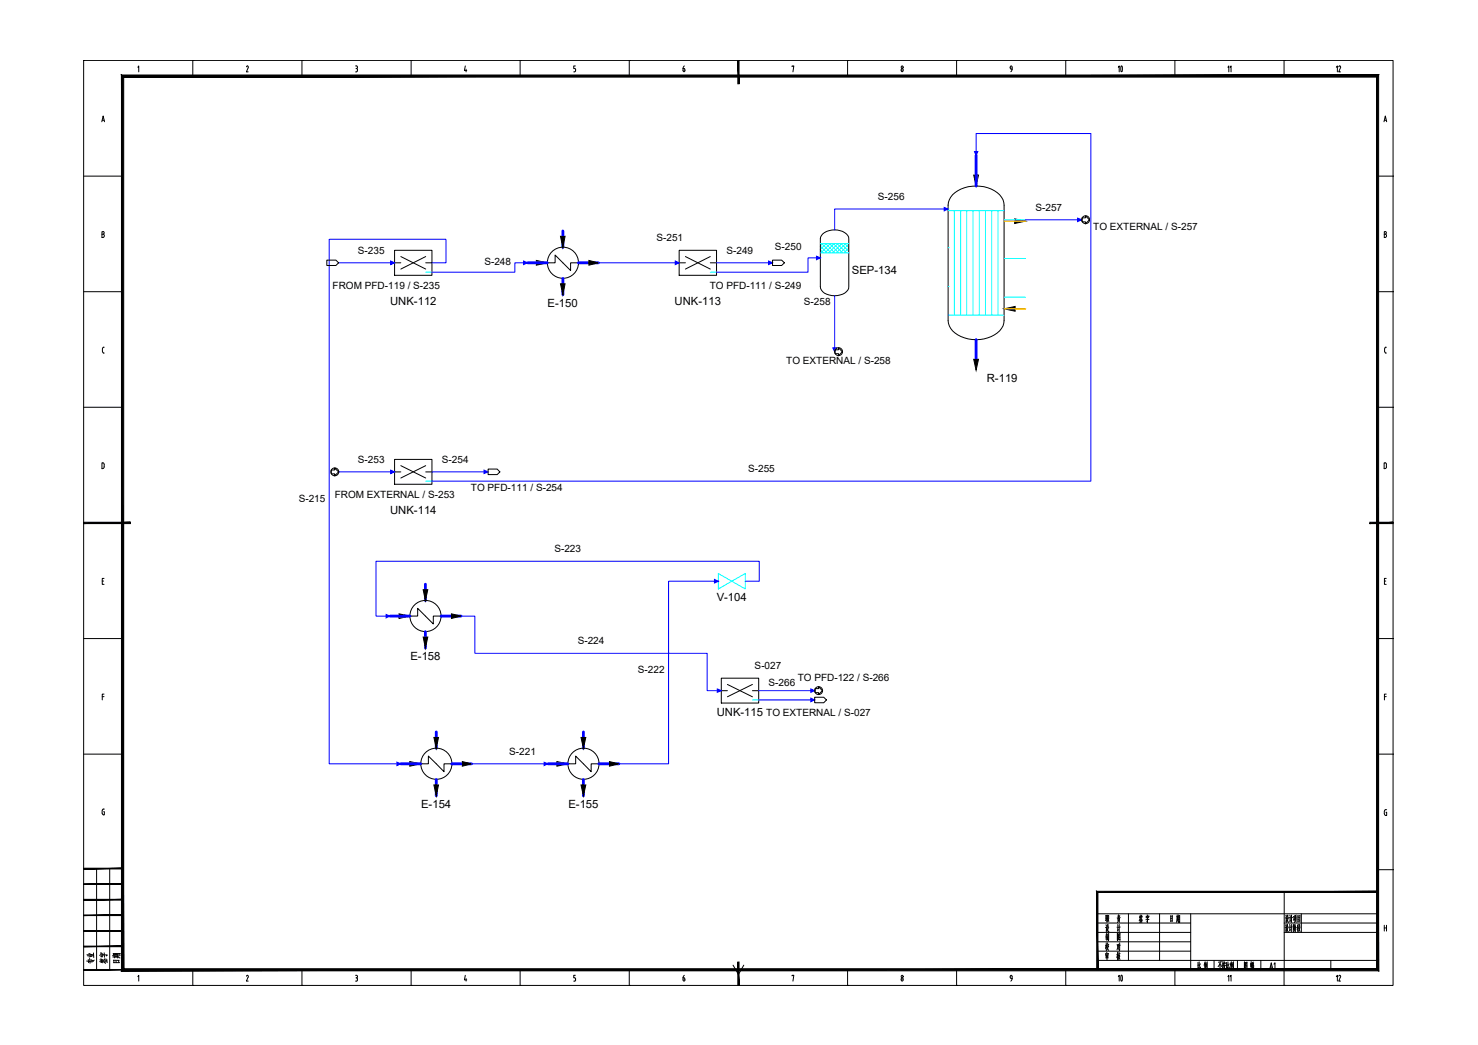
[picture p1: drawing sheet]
<svg xmlns="http://www.w3.org/2000/svg" width="420mm" height="297mm" viewBox="0 0 420 297" stroke-linecap="round" stroke-linejoin="round" font-family="sans-serif">
<g fill="none" stroke="#000" stroke-width=".28">
<path d="M23.8 17.2h372.2v262.9h-372.2zM39.2 19.1l.2-.4v1.7M54.8 17.2h.1M54.8 17.2v4.4M70.3 18.7l.3 .2v.4M70.3 18.7l-.2 .3M70.5 19.3l-.5 1.1h.6M85.8 17.2h.1M85.8 17.2v4.4M101.1 18.7l.5 .2v.4l-.2 .2M101.2 19.5h.1M101.4 19.5l.2 .3"/>
<path d="M101.6 19.8v.3M116.9 17.2h.1M116.9 17.2v4.4M132.3 18.7l-.3 1.4h.7M132.5 19.7v.7M147.9 17.2h.1M147.9 17.2v4.4M163.4 19.5l.2 .3M163.6 18.7h-.5v.8h.3M163.6 19.8v.3M178.9 17.2h.1M178.9 17.2v4.4"/>
<path d="M194.2 19.5l.1 .8h.3l.1-.3M194.2 19.5l.4 .1 .1 .5M194.5 18.7l-.3 .8M209.9 17.2h.1M225.2 19v-.3h.5l-.3 1.7M240.9 17.2h.1M240.9 17.2v4.4M256.7 19.8v.3M256.7 19.8l-.1-.3a.42 .42 0 0 0-.4 .4 .42 .42 0 0 0 .4 .4l.1-.3M271.9 17.2h.1M271.9 17.2v4.4M287.4 19.7h.3"/>
<path d="M287.5 19.6a.43 .43 0 0 1-.3-.5 .43 .43 0 0 1 .4-.3l.1 1.1-.4 .5M303 17.2h.1M303 17.2v4.4M334 17.2h.1M334 17.2v4.4M365 17.2h.1M365 17.2v4.4M28.9 34.6l.4-1.6 .4 1.6M29.1 34.2h.5M101.1 20.4h.2M101.6 20l-.2 .4M163.1 20.4h.3"/>
<path d="M163.6 20l-.2 .4M393.4 34.6l.4-1.6 .4 1.6M393.6 34.2h.5M23.8 50.1h11.1M391.6 50.1h4.4M396 50.1h.1M29 66.6l.6 .2v.4l-.3 .3M29.3 65.9h-.3v1.6h.3M29.3 65.8l.3 .4-.3 .3M393.5 66.6h.3M393.8 65.9h-.3v1.6h.3M393.8 66.6l.4 .4-.4 .5"/>
<path d="M393.8 65.8l.3 .4-.3 .3M23.8 82.9h11.1M29.6 98.7l-.3 .1-.2 .3 .1 1 .4 .3M391.6 82.9h4.4M393.6 99.1v.8M393.6 99.9l.3 .4M393.9 98.7h.2M393.9 98.7l-.3 .4M396 82.9h.1M23.8 115.8h11.1M391.6 115.8h4.4M393.9 100.4h.2"/>
<path d="M396 115.8h.1M29.2 131.6h-.2v1.6h.2M29.3 131.6l.3 .5v.8l-.3 .3M394.1 132.1v.6M394.2 132l-.2-.4h-.5v1.6l.5-.1 .2-.4M396 148.6h.1M29.1 165.2h.3M29.6 164.4h-.5v1.7h.5M393.6 165.2h.3M394.1 164.4h-.5v1.7h.5M23.8 181.5h11.1M29.1 198h.5"/>
<path d="M29.6 197.3h-.5v1.7M391.6 181.5h4.4M393.6 198h.5M394.1 197.3h-.5v1.7M396 181.5h.1M23.8 214.4h11.1M391.6 214.4h4.4M396 214.4h.1M29 230.4v.8M29.5 230.7h.2v.9l-.5-.1-.1-.4M29.7 230h-.5l-.1 .4M393.5 230.6v.7"/>
<path d="M393.6 231.3l.3 .5M394 230.9h.2v.9h-.3M394.2 230.2h-.5l-.1 .4M27.5 246.9v28.8M31.2 246.9v28.8M311.9 259.7h79.7M320.8 259.7v13.3M329.6 259.7v13.3M338.5 259.7v16M365.1 253.5v22.2M369.9 259.7v5.3M391.6 247.2h4.4"/>
<path d="M396 247.2h.1M39.2 277.6l.2-.4v1.7M54.8 275.7v4.4M70.3 277.2l.3 .2v.4M70.3 277.2l-.2 .3M70.5 277.8l-.5 1.1h.6M85.8 275.7v4.4M101.1 277.2l.5 .2v.4l-.2 .1M101.2 277.9h.1M101.4 277.9l.2 .4M101.6 278.3v.2M101.6 278.5l-.1 .3-.4 .1"/>
<path d="M116.9 275.7v4.4M132.3 277.2l-.3 1.3h.7M132.5 278.2v.7M147.9 275.7v4.4M163.1 278.9h.3M163.4 277.9l.2 .4M163.6 277.2h-.5v.7h.3M163.6 278.3v.2M163.6 278.5l-.2 .4M178.9 275.7v4.4M194.2 277.9l.1 .9h.3l.1-.3M194.2 277.9l.4 .1 .1 .5"/>
<path d="M194.5 277.2l-.3 .8M208.4 274.3l1.5 2.7 1.5-2.7M225.2 277.4v-.2h.5l-.3 1.7M240.9 275.7v4.4M256.7 278.3v.2M256.7 278.3l-.1-.3a.42 .42 0 0 0-.4 .4 .42 .42 0 0 0 .4 .4l.1-.3M271.9 275.7v4.4M287.2 277.8l.1-.5h.3l.1 1.1-.4 .5M287.2 277.8l.3 .3M287.4 278.2h.3M303 275.7v4.4M311.9 273h79.7"/>
<path d="M311.9 262.4h26.6M311.9 265h26.6M311.9 267.7h26.6M311.9 270.4h26.6M324.1 261.6v.4M324.2 260.1l-.3 .8M324.2 260.5v.3M324.3 261.6v.3M324.3 260.8l.5 .8M324.3 260.7l-.5 1M324.3 260.4l-.3 .1M324.5 261.3l-.4 .1"/>
<path d="M324.5 260.1l-.1 .6M324.5 261.5l-.1 .6M324.6 260.5v.4M324.7 262.1l-.7 .1M324.8 260.4l-.3 .1M325.9 260.4l-.1 .5M326.1 260l.1 .4M326.2 261.1v1.1l-.2-.3M326.4 260.8l-.5 .1M326.4 260.7l-.2 .4M326.6 260.4l-.7 .1M326.6 260.4l-.1 .4"/>
<path d="M326.6 261.4h-.9M332.8 260.3v1.7M333.1 261l-.3 .1M333.2 261.7l-.4 .1M333.3 260.4l-.5 .1M333.3 260.3l-.1 1.6M334 275.7v4.4M334.6 260.1v1.3M334.6 261.6l-.2 .6M334.8 261.6l.1 .3M334.8 260.8h-.2M334.8 261.1h-.2"/>
<path d="M334.9 260l-.1 1.4M335 260.5h-.5M335 261.4l-.5 .1M335.1 261.3l-.1 .9M335.1 260.3v1.1M335.3 260.8h-.2M335.3 261.3h-.2M335.4 260.2v2l-.2-.2M335.4 260.3h-.3M340.6 273.5v1.7M340.8 274.3l-.2 .1M340.9 275l-.4 .4"/>
<path d="M340.9 273.4v1.8l.2 .2h.2v-.5M341.2 274l-.3 .6M342.5 273.8v1.7M342.6 273.4l-.3 1M342.6 274.4l.2 .3M342.8 273.8l-.3 .9M342.8 274.1l-.1 .1M342.9 274.1l-.3 1.2M342.9 273.7l-.3 .1M343 273.9v1M343.2 273.4v2.1l-.2-.3M345.1 273v2.7"/>
<path d="M346.8 273.9v1.5M346.9 273.5l-.6 1.3M347 274.1l.2 .6M347.2 273.4l-.8 .1M347.6 273.3v2.1l-.1-.2M347.7 274.3l-.2 .3M347.8 273.9l-.3 .1M347.8 273.7v.4M348 273.9l-.1 .9 .4 .6M348 273.3l.1 .4M348.2 274.5l-.4 1M348.3 273.8h-.5"/>
<path d="M348.3 273.7l-.1 .3M348.4 274.4l-.6 .1M348.7 273.5v1.7M349 274.3l-.3 .1M349.1 273.4v1.8l.1 .2h.2v-.5M349.4 274l-.3 .6M349.9 273.8v1.7M350 273.4l-.3 1M350.1 274.4l.1 .3M350.2 273.7l-.2 .9M350.3 274.1l-.2 .1M350.3 274.1l-.2 1.2"/>
<path d="M350.4 273.7l-.4 .1M350.5 273.9v1M350.6 273.4v2l-.1-.2M351.8 273v2.7M353.8 275.3h.7M353.8 273.4v2M354 274.1l.5 .5M354 274.9l.2 .3M354.1 274.6l.1 .2M354.1 273.7l-.2 .6M354.3 273.9l-.2 .1M354.3 273.8l-.5 1"/>
<path d="M354.5 273.5v1.9M354.5 273.5l-.7 .1M355.5 273.8v1M355.7 273.3v2.2M355.8 273.9v.9v-.2M355.8 274h-.3M355.9 274.4v1.1M355.9 274.6l.5-.1-.1 .9M356 273.9l.3-.1v.4l-.3 .1M356 273.8v.6M356.1 274.5v.9M356.3 274.9l-.3 .1"/>
<path d="M356.3 275.3l-.4 .1M356.4 273.5l-.5 .1M365 275.7v4.4M365.1 262.4h26.5M365.1 265h26.5M365.4 262.9l.2 .3M365.5 260.2l.2 .3M365.6 263.6h-.3M365.6 263.5v1M365.6 260.9h-.2M365.6 260.8v1M365.7 264.2l-.2 .5"/>
<path d="M365.8 264l.5 .8M365.8 261.5l-.3 .5M365.8 261.3l.5 .9M365.8 262.8l-.1 1M365.9 260.5l-.2 .6M365.9 260.1v.5M366 262.8l.1 .8h.2M366 262.9h-.2M366.1 260.1v.7l.2 .1M366.1 260.2l-.2 .1M366.1 263.8h-.4M366.1 263.7l-.5 1.2"/>
<path d="M366.1 261.1h-.3M366.2 261l-.5 1.2M366.5 263.6l.2-.2-.1 1.2M366.6 262.8l.1 .4M366.7 260.1l.1 .4M366.8 260.8l-.3 .1M366.8 260.8l-.1 1.1M366.8 264.2l-.2 .5M366.8 261.5l-.1 .5M367.1 262.7v2.2M367.1 260.1v2.1M367.4 263.5l-.6 .1"/>
<path d="M367.4 260.8l-.5 .1M367.7 262.8v2M367.8 260.5v.9M367.8 262.9l-.1 .1M367.9 262.8l-.1 1.4-.1-.2M367.9 260.5l-.2 .1M368 263.6l-.2 1.3M368 261.3l-.3 .3M368.1 260.6v1M368.1 262.9l.4 .8M368.2 262.7l-.3 1M368.2 263.5v1.4"/>
<path d="M368.3 260.8l-.4 1.4M368.3 260.2l-.1 .5M368.3 261.7l.2 .4M368.5 260.6l-.4 .1M368.5 260.5v1.1M368.5 260.1l-.5 .2M368.9 262.9v1.8M369 260.2v1.9M369 263.6l-.1 .1M369 263.3l-.1 .1M369.1 264l-.4 .2M369.1 262.8l-.2 .3"/>
<path d="M369.2 264l.4 .7M369.2 263.8l.3-.1-.5 1.1M369.3 262.8l-.1 .9M369.4 261.2l-.4 .2M369.4 260.8l-.4 .1M369.5 262.8l.1 .8M369.5 262.9l-.2 .1M369.5 261.7l-.5 .2M369.6 260.3l-.6 .1M369.6 260.3l-.1 1.8M378.3 273v2.7M393.5 263v1.7"/>
<path d="M393.5 263.8h.7M394.2 263v1.7M54.8 280.1h.1M85.8 280.1h.1M116.9 280.1h.1M147.9 280.1h.1M178.9 280.1h.1M209.9 280.1h.1M240.9 280.1h.1M271.9 280.1h.1M303 280.1h.1M334 280.1h.1"/>
<path d="M365 280.1h.1"/>
<circle cx="256.4" cy="19.1" r=".32"/>
<circle cx="256.4" cy="277.6" r=".32"/>
</g>
<g fill="#000" stroke="#000" stroke-width=".28">
<path d="M209.7 17.2l.4 6.6v-6.6zM209.7 17.2l.4 6.6h-.4z"/>
<path d="M34.5 21.3l.7 254.1v-253.5zM34.5 21.3l.7 254.1-.7 .6zM34.5 276l356.8-.6h-356.1zM34.5 276l356.8-.6 .6 .6zM391.3 21.9v253.5l.6 .6zM391.3 21.9l.6-.6v254.7zM35.2 21.9h356.1l.6-.6zM34.5 21.3h357.4l-356.7 .6z"/>
<path d="M23.8 148.4v.4l13.3-.4zM23.8 148.8l13.3-.4v.4z"/>
<path d="M389.4 148.8h6.6v-.4zM389.4 148.4h6.6l-6.6 .4z"/>
<path d="M23.8 255.8h11.1v-.2zM23.8 255.6h11.1l-11.1 .2z"/>
<path d="M23.8 251.4h11.1v-.2zM23.8 251.2h11.1l-11.1 .2z"/>
<path d="M23.8 247h11.1v-.2zM23.8 246.8h11.1l-11.1 .2z"/>
<path d="M312.1 253.7h79.5v-.3zM311.8 253.4h79.8l-79.5 .3zM311.8 253.4l.3 22.3v-22zM311.8 253.4l.3 22.3h-.3z"/>
<path d="M23.8 275.7h11.1v-.1zM23.8 275.6h11.1l-11.1 .1z"/>
<path d="M23.8 269.1h11.1v-.2zM23.8 268.9h11.1l-11.1 .2z"/>
<path d="M23.8 264.7h11.1v-.2zM23.8 264.5h11.1l-11.1 .2z"/>
<path d="M23.8 260.3h11.1v-.2zM23.8 260.1h11.1l-11.1 .2z"/>
<path d="M209.7 273.5v6.6h.4zM209.7 273.5h.4v6.6z"/>
</g>
<!-- layer: equipment_outline -->
<path d="M112.2 71.1h10.6v7.2h-10.6zM193.1 71.1h10.6v7.2h-10.6zM112.2 130.6h10.6v7.1h-10.6zM205 192.8h10.7v7h-10.7z" fill="none" stroke="#000" stroke-width=".28"/>
<!-- layer: internal_symbol -->
<path d="M113.9 72.9l7.1 3.6M121 72.9l-7.1 3.6M194.8 72.9l7.1 3.6M201.9 72.9l-7.1 3.6M113.9 132.4l7.1 3.5M121 132.4l-7.1 3.5M206.8 194.5l7.1 3.6M213.9 194.5l-7.1 3.6" fill="none" stroke="#000" stroke-width=".28"/>
<!-- layer: process_line -->
<path d="M112.2 74.7h1.7M121 74.7h1.8M193.1 74.7h1.7M201.9 74.7h1.8M112.2 134.1h1.7M121 134.1h1.8M205 196.3h1.8M213.9 196.3h1.8" fill="none" stroke="#000" stroke-width=".28"/>
<!-- layer: EQUIPMENT -->
<path d="M269.5 59.4h.1M121 77.4h1.8M201.9 77.4h1.8M269.5 70.4h.1M285.4 62.5h6.1M285.4 73.5h6.1M269.5 81.4h.1M285.4 84.5h6.1M121 136.8h1.8M204.2 163l7.7 4.4v-4.4l-7.7 4.4zM213.9 199h1.8" fill="none" stroke="#0ff" stroke-width=".28"/>
<g fill="none" stroke="#0ff" stroke-width=".28">
<path d="M269.5 59.9h15.9M271.3 59.9v29.7M273.1 59.9v29.7M274.8 59.9v29.7M276.6 59.9v29.7M278.4 59.9v29.7M280.1 59.9v29.7M281.9 59.9v29.7M283.7 59.9v29.7M233.2 71l.8 .9M233.2 70l1.9 1.9M233.2 69.2l8.1 .1"/>
<path d="M233.2 71.9h8.1M233.6 69.2l2.6 2.7M233.8 69.2l-.6 .6M234.7 69.2l2.6 2.7M234.9 69.2l-1.7 1.7M235.8 69.2l2.6 2.7M236 69.2l-2.6 2.7M236.9 69.2l2.6 2.7M237.1 69.2l-2.6 2.7M238 69.2l2.6 2.7M238.2 69.2l-2.6 2.7M239.1 69.2l2.2 2.2"/>
<path d="M239.3 69.2l-2.6 2.7M240.2 69.2l1.1 1.2M240.4 69.2l-2.6 2.7M241.3 69.4l-2.4 2.5M241.3 70.5l-1.3 1.4M241.3 71.6l-.2 .3M269.5 89.6h15.9"/>
</g>
<g fill="none" stroke="#000" stroke-width=".28">
<path d="M270.8 55.4a10.2 10.2 0 0 1 13.4 0 4.1 4.1 0 0 1 1.2 2.9v32.8a5.7 5.7 0 0 1-4.6 4.9 9.7 9.7 0 0 1-10.6-2.7l-.6-1.5-.1-.7v-32.8a4.6 4.6 0 0 1 1.3-2.9zM155.6 74.7h2.2v-2.2l4.4 4.4v-2.2h2.2M233.9 66.5a5.1 5.1 0 0 1 7.3 .9l.1 14.1a3.1 3.1 0 0 1-3.2 2.5 4.4 4.4 0 0 1-4.8-2l-.1-14.1 .1-.5zM116.5 175.1h2.2v-2.2l4.5 4.5v-2.3h2.2M119.6 217.1h2.2v-2.2l4.4 4.5v-2.3h2.2M161.4 217.1h2.2v-2.2l4.4 4.5v-2.3h2.3"/>
<circle cx="160" cy="74.7" r="4.4"/>
<circle cx="121" cy="175.1" r="4.4"/>
<circle cx="124" cy="217.1" r="4.4"/>
<circle cx="165.9" cy="217.1" r="4.4"/>
</g>
<g fill="none" stroke="#00f" stroke-width=".8">
<path d="M277.5 44.2v8.7M149.9 74.7h5.7M160 65.6v4.7M160 79.1v4.7M164.4 74.7h5.7M277.5 96.5v5.6M110.9 175.1h5.6M120.9 166.1v4.6M120.9 179.6v4.6M125.4 175.1h5.6M113.9 217.1h5.7M124 208.1v4.6"/>
<path d="M128.4 217.1h5.7M155.8 217.1h5.6M165.8 208.1v4.6M170.3 217.1h5.6M124 221.6v4.6M165.8 221.6v4.6"/>
</g>
<g fill="#000" stroke="#000" stroke-width=".28">
<path d="M276.8 49.8h1.4l-.7 3.1zM152.5 74l3.1 .7-3.1 .7zM159.3 67.2h1.3l-.6 3.1zM167.4 74l2.7 .7-2.7 .7zM288.4 62.2l3.1 .7-3.1 .6zM159.3 80.7h1.3l-.6 3.1zM285.4 87.8l3.2-.7v1.4zM276.8 102.1h1.4l-.7 3.1zM113.4 174.5l3.1 .6-3.1 .7zM120.3 167.6h1.3l-.7 3.1zM128.3 174.5l2.7 .6-2.7 .7zM120.3 181.1h1.3l-.7 3.1z"/>
<path d="M116.5 216.5l3.1 .6-3.1 .7zM123.3 209.6h1.4l-.7 3.1zM131.4 216.5l2.7 .6-2.7 .7zM158.3 216.5l3.1 .6-3.1 .7zM165.2 209.6h1.3l-.7 3.1zM173.3 216.5l2.6 .6-2.6 .7zM123.3 223.1h1.4l-.7 3.1zM165.2 223.1h1.3l-.7 3.1z"/>
</g>
<path d="M285.4 62.9h6.1M285.4 87.8h6.1h-2.9" fill="none" stroke="#ffbf00" stroke-width=".38"/>
<!-- layer: STREAM -->
<g fill="none" stroke="#00f" stroke-width=".28">
<path d="M269.5 59.4h-32.2v5.9M277.5 44.2v-6.2h32.6v98.8h-187.3M96.3 74.7h15.9M122.8 74.7h4v-6.7h-33.2v149.1h20.3M149.9 74.7h-3.5v2.7h-23.6M170.1 74.7h23M203.7 74.7h15.9M233.2 73.3h-3.5v4.1h-26M291.5 62.5h16M237.3 84.1v15.9M96.3 134.1h15.9M122.8 134.1h16"/>
<path d="M131 175.1h4v10.6h66v10.6h4M204.2 165.2h-14.1v51.9h-14.2M211.9 165.2h3.9v-5.7h-108.9v15.6h4M215.7 196.3h15.9M215.7 199h15.9M134.1 217.1h21.7"/>
</g>
<!-- layer: STREAM_ARROW -->
<g fill="#00f" stroke="#00f" stroke-width=".28">
<path d="M230.5 195.8l1.1 .5-1.1 .5z"/>
<path d="M112.8 216.6l1.1 .5-1.1 .5z"/>
<path d="M154.7 216.6l1.1 .5-1.1 .5z"/>
<path d="M203.1 164.7l1.1 .5-1.1 .5z"/>
<path d="M109.8 174.7l1.1 .4-1.1 .5z"/>
<path d="M203.9 195.8l1.1 .5-1.1 .5z"/>
<path d="M111.1 74.2l1.1 .5-1.1 .5z"/>
<path d="M148.8 74.2l1.1 .5-1.1 .5z"/>
<path d="M218.5 74.2l1.1 .5-1.1 .5z"/>
<path d="M232.1 72.8l1.1 .5-1.1 .5z"/>
<path d="M192 74.2l1.1 .5-1.1 .5z"/>
<path d="M111.1 133.6l1.1 .5-1.1 .5z"/>
<path d="M137.6 133.6l1.2 .5-1.2 .5z"/>
<path d="M277 43.1h1l-.5 1.1z"/>
<path d="M268.4 59l1.1 .4-1.1 .5z"/>
<path d="M306.4 62l1.1 .5-1.1 .5z"/>
<path d="M236.8 98.9h1l-.5 1.1z"/>
<path d="M230.5 198.4l1.1 .6-1.1 .5z"/>
</g>
<!-- layer: CONNECTOR -->
<g fill="none" stroke="#000" stroke-width=".28">
<path d="M92.9 73.9h2.6l.8 .8-.8 .8h-2.6zM219.6 73.9h2.6l.8 .8-.8 .8h-2.6zM307.6 61.9h1v-.5l1.1 1.1-1.1 1.1v-.5h-1zM237.4 99.4h1v-.5l1.1 1.1-1.1 1.1v-.6h-1zM94.2 133.6h1v-.6l1.1 1.1-1.1 1.1v-.5h-1zM138.8 133.3h2.5l.8 .8-.8 .8h-2.5zM231.6 198.2h2.6l.7 .8-.7 .8h-2.6zM231.7 195.7h1v-.5l1.1 1.1-1.1 1.1v-.5h-1z"/>
<circle cx="308.6" cy="62.4" r="1.12"/>
<circle cx="238.4" cy="100" r="1.12"/>
<circle cx="95.2" cy="134.1" r="1.12"/>
<circle cx="232.7" cy="196.3" r="1.12"/>
</g>
<text font-size="6.6" x="315.7" y="280.8">10</text>
<text font-size="6.2" x="315.7" y="22.2">10</text>
<g font-size="5.3">
<text x="312.9" y="266">设 计</text>
<text x="313.3" y="268.5">制 图</text>
<text x="27.5" y="275.2" transform="rotate(-90 27.5 275.2)">专业</text>
<text x="31.4" y="275.2" transform="rotate(-90 31.4 275.2)">签字</text>
<text x="34.9" y="274.8" transform="rotate(-90 34.9 274.8)">日期</text>
<text x="312.9" y="271.3">校 对</text>
</g>
<g font-size="4.4">
<text x="378.5" y="21.5">12</text>
<text x="363.4" y="276.6" transform="rotate(-90 363.4 276.6)">A1</text>
<text x="382.1" y="280.1" transform="rotate(-90 382.1 280.1)">12</text>
</g>
<g font-size="4">
<text x="351" y="21.5" transform="rotate(-90 351 21.5)">11</text>
<text x="351" y="280.1" transform="rotate(-90 351 280.1)">11</text>
</g>
<g font-size="3.2">
<text x="242.2" y="77.9">SEP-134</text>
<text x="110.9" y="86.7">UNK-112</text>
<text x="155.7" y="87.3">E-150</text>
<text x="191.8" y="86.7">UNK-113</text>
<text x="280.5" y="108.4">R-119</text>
<text x="110.9" y="146.2">UNK-114</text>
<text x="203.7" y="171">V-104</text>
<text x="116.7" y="187.7">E-158</text>
<text x="203.7" y="203.4">UNK-115</text>
<text x="119.7" y="229.7">E-154</text>
<text x="161.6" y="229.7">E-155</text>
</g>
<g font-size="2.8">
<text x="249.6" y="56.8">S-256</text>
<text x="294.4" y="60.1">S-257</text>
<text x="310.8" y="65.4">TO EXTERNAL / S-257</text>
<text x="186.6" y="68.5">S-251</text>
<text x="220.3" y="71.1">S-250</text>
<text x="101.8" y="72.3">S-235</text>
<text x="137.7" y="75.4">S-248</text>
<text x="206.5" y="72.3">S-249</text>
<text x="94.6" y="82.1">FROM PFD-119 / S-235</text>
<text x="201.7" y="82.1">TO PFD-111 / S-249</text>
<text x="228.5" y="86.7">S-258</text>
<text x="223.5" y="103.5">TO EXTERNAL / S-258</text>
<text x="101.8" y="131.7">S-253</text>
<text x="125.6" y="131.7">S-254</text>
<text x="212.7" y="134.1">S-255</text>
<text x="84.9" y="142.6">S-215</text>
<text x="95.2" y="141.5">FROM EXTERNAL / S-253</text>
<text x="133.9" y="139.7">TO PFD-111 / S-254</text>
<text x="157.6" y="156.9">S-223</text>
<text x="164.2" y="183.1">S-224</text>
<text x="181.3" y="191.2">S-222</text>
<text x="214.5" y="190.1">S-027</text>
<text x="218.5" y="195">S-266</text>
<text x="226.8" y="193.7">TO PFD-122 / S-266</text>
<text x="217.8" y="203.7">TO EXTERNAL / S-027</text>
<text x="144.8" y="214.7">S-221</text>
</g>
</svg>
